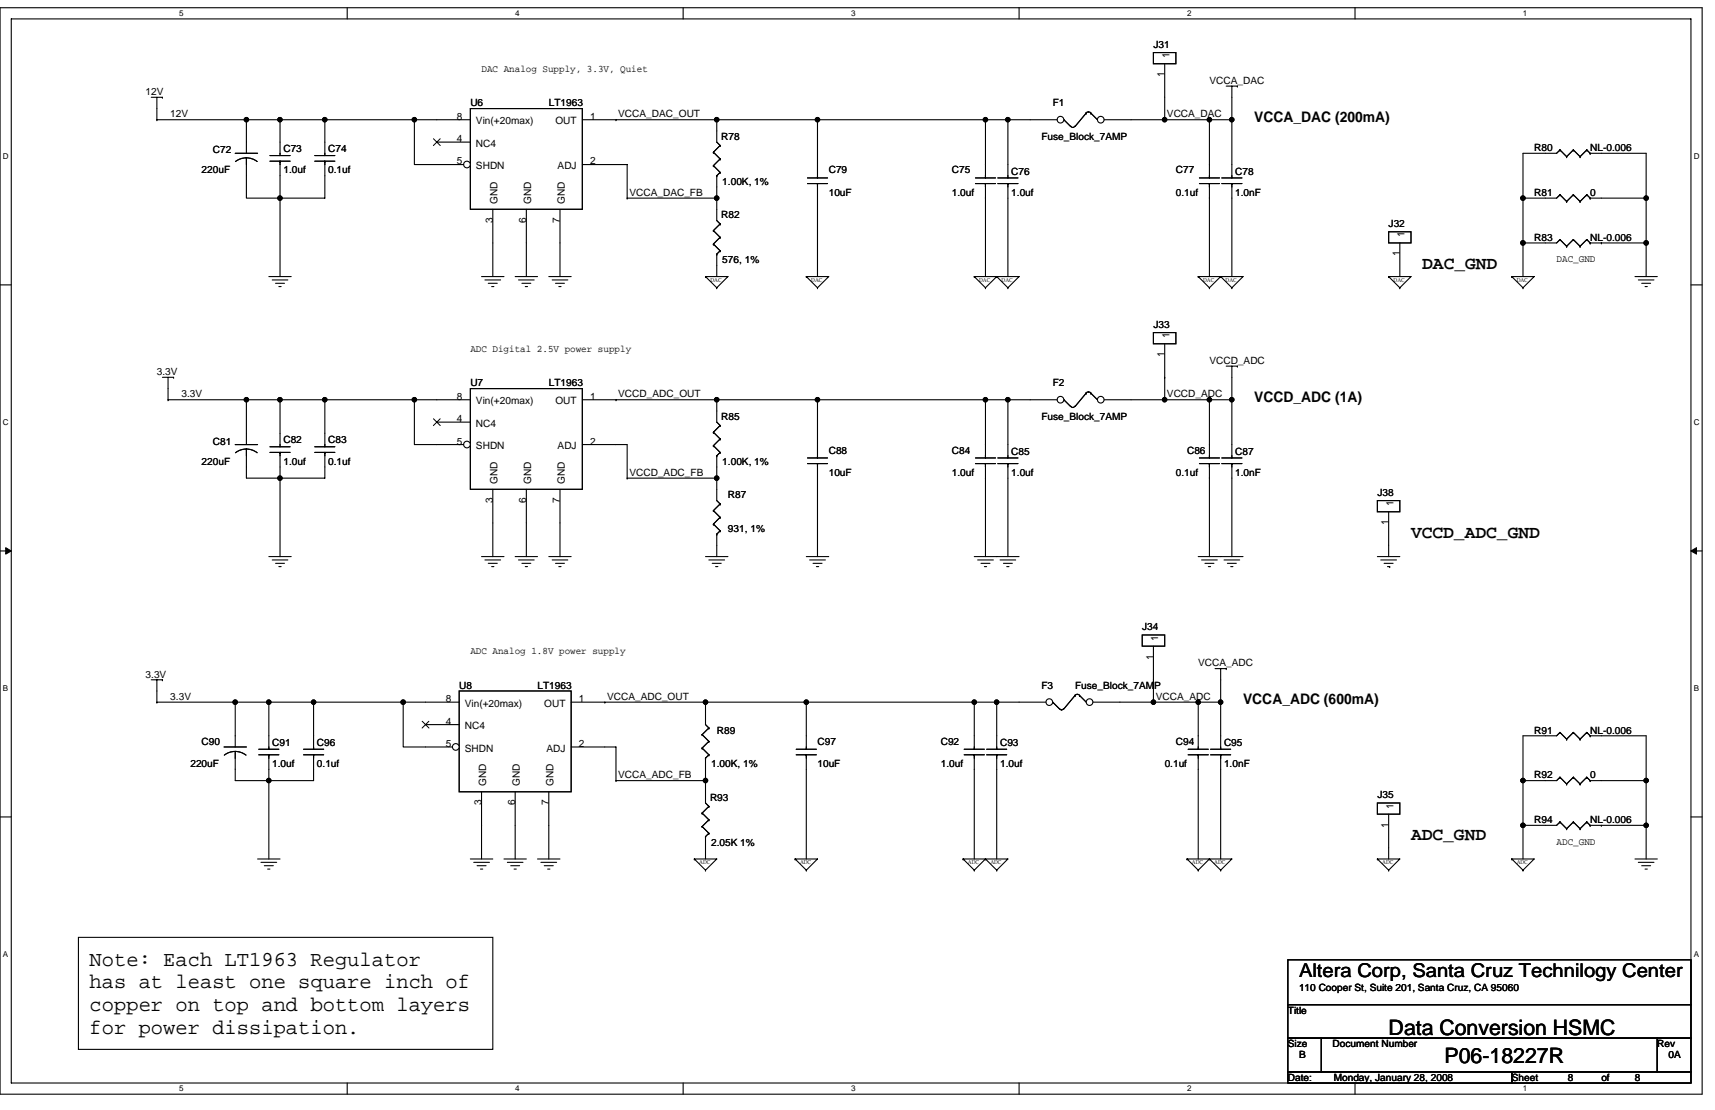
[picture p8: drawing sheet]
<svg xmlns="http://www.w3.org/2000/svg" width="432mm" height="279mm" viewBox="0 0 432 279" stroke-linecap="round" stroke-linejoin="round" font-family="sans-serif">
<path d="M0 1.9h428.6v273.5h-428.6zM2.8 4.8h422.9v267.8h-422.9z" fill="none" stroke="#000" stroke-width=".28"/>
<g fill="#fff">
<path d="M45.1 2.2h1.1v2.3h-1.1z"/>
<path d="M45.1 272.9h1.1v2.3h-1.1z"/>
</g>
<path d="M87.4 1.9v2.9M87.4 272.6v2.8" fill="none" stroke="#000" stroke-width=".28"/>
<g fill="#fff">
<path d="M129.7 2.2h1.1v2.3h-1.1z"/>
<path d="M129.7 272.9h1.1v2.3h-1.1z"/>
</g>
<path d="M172 1.9v2.9M172 272.6v2.8" fill="none" stroke="#000" stroke-width=".28"/>
<g fill="#fff">
<path d="M214.3 2.2h1.1v2.3h-1.1z"/>
<path d="M214.3 272.9h1.1v2.3h-1.1z"/>
</g>
<path d="M256.6 1.9v2.9M256.6 272.6v2.8" fill="none" stroke="#000" stroke-width=".28"/>
<g fill="#fff">
<path d="M298.9 2.2h1.1v2.3h-1.1z"/>
<path d="M298.9 272.9h1.1v2.3h-1.1z"/>
</g>
<path d="M341.2 1.9v2.9M341.2 272.6v2.8" fill="none" stroke="#000" stroke-width=".28"/>
<g fill="#fff">
<path d="M383.5 2.2h1.1v2.3h-1.1z"/>
<path d="M383.5 272.9h1.1v2.3h-1.1z"/>
<path d="M.7 38.2h1.5v2.3h-1.5z"/>
<path d="M426.5 38.2h1.4v2.3h-1.4z"/>
<path d="M.7 105.2h1.5v2.2h-1.5z"/>
<path d="M426.5 105.2h1.4v2.2h-1.4z"/>
</g>
<path d="M0 71.7h2.8M425.7 71.7h2.9" fill="none" stroke="#000" stroke-width=".28"/>
<g fill="#fff">
<path d="M.7 172.1h1.4v2.3h-1.4z"/>
<path d="M426.5 172.1h1.3v2.3h-1.3z"/>
</g>
<path d="M0 138.7h2.8M425.7 138.7h2.9" fill="none" stroke="#000" stroke-width=".28"/>
<path d="M1.4 137.9l1.4 .8-1.4 .8zM425.7 138.7l1.4-.8v1.6z" fill="#000" stroke="#000" stroke-width=".25"/>
<g fill="#fff">
<path d="M.7 239.1h1.4v2.3h-1.4z"/>
<path d="M426.4 239.1h1.4v2.3h-1.4z"/>
</g>
<g fill="none" stroke="#000" stroke-width=".28">
<path d="M38.1 24.5h2.8M39.5 24.5v5.6M39.5 30.1h22.5v8.5M39.5 30.1h.1M40.9 24.5h.1M59.2 38.6h5.7M62 30.1h.1M62 39.7v10.2h8.5M62 30.1h19.8M70.5 30.1h.1M70.5 30.1v5.7M81.8 30.1v5.7"/>
<path d="M81.8 30.1h22.5v11.3h5.7M81.8 30.1h.1M104.3 30.1h.1M104.3 30.1h14.1M118.4 27.3h28.2v25.4h-28.2zM155.1 30.1h.1M155.1 30.1h98.7M180.5 30.1v2.9M180.5 30.1h.1M205.8 30.1h.1M205.8 30.1v11.3M248.1 30.1h.1"/>
<path d="M248.1 30.1v11.3M253.8 30.1v11.3M253.8 30.1h5.6M284.8 30.1h8.4M293.2 30.1h.1M293.2 24.5v5.6M293.2 30.1h17M304.5 30.1v11.3M304.5 30.1h.1M308.7 21.7h2.9M310.2 21.7v8.4M310.2 30.1v11.3"/>
<path d="M311.6 21.7h.1M389.1 38.6h-5.6v11.3h5.6M403.2 38.6h11.3v11.3M59.3 40.7a4.5 4.5 0 0 1 5.4 0M70.5 44.2v5.7M70.5 49.9h.1M70.5 49.9v19.7M81.8 44.2v5.7h-11.3M155.1 41.4h2.8v8.5M157.9 49.9h.1M157.9 49.9h22.6M180.5 49.9v2.8"/>
<path d="M180.5 47.1v2.8M205.8 49.9v19.7M248.1 49.9v19.7M253.8 49.9v19.7M304.5 49.9v19.7M310.2 49.9v19.7M349.6 58.3h5.7v2.9h-5.7zM383.5 49.9h.1M383.5 49.9v11.3M403.2 49.9h11.3M414.5 49.9h.1M414.5 49.9v11.3"/>
<path d="M67.7 69.6h5.6M68.5 70.5h4M69.4 71.3h2.2M70.2 72.1h.6M121.2 69.6h5.7M122.1 70.5h3.9M122.9 71.3h2.3M123.8 72.1h.6M124.1 61.2v8.4M129.7 69.6h5.6M130.6 70.5h3.9M131.4 71.3h2.2"/>
<path d="M132.2 72.1h.6M132.5 61.2v8.4M138.2 69.6h5.6M139 70.5h4M139.9 71.3h2.2M140.7 72.1h.6M141 61.2v8.4M177.6 69.6h5.7l-2.8 2.8M177.6 69.6h.1M177.6 69.6l2.9 2.8M180.5 66.8v2.8M180.5 72.4h.1"/>
<path d="M203 69.6h5.7l-2.9 2.8M203 69.6h.1M203 69.6l2.8 2.8M205.8 72.4h.1M245.3 69.6h5.7M245.3 69.6h.1M245.3 69.6l2.8 2.8M248.1 72.4h.1M251 69.6h5.6l-2.8 2.8M251 69.6h.1M251 69.6l2.8 2.8M251 69.6l-2.9 2.8"/>
<path d="M253.8 72.4h.1M301.7 69.6h5.6M301.7 69.6h.1M301.7 69.6l2.8 2.8M304.5 72.4h.1M307.3 69.6h5.7l-2.8 2.8M307.3 69.6h.1M307.3 69.6l2.9 2.8M307.3 69.6l-2.8 2.8M310.2 72.4h.1M349.6 69.6h5.7l-2.9 2.8M349.6 69.6h.1"/>
<path d="M349.6 69.6l2.8 2.8M352.4 72.4h.1M352.4 61.2v8.4M380.6 69.6h5.7l-2.8 2.8M380.6 69.6h.1M380.6 69.6l2.9 2.8M383.5 61.2h.1M383.5 61.2v8.4M383.5 72.4h.1M383.5 61.2h5.6M403.2 61.2h11.3v8.4M403.2 61.2h.1"/>
<path d="M411.6 69.6h5.7M412.5 70.5h3.9M413.3 71.3h2.3M414.2 72.1h.6M40.9 95h2.8M42.3 95v5.6M43.7 95h.1M293.2 95h.1M293.2 95v5.6M308.7 92.2h2.9M310.2 92.2v8.4M311.6 92.2h.1"/>
<path d="M42.3 100.6h.1M42.3 100.6h39.5M62 117.5v2.9h8.5M62 100.6h.1M62 100.6v8.5M70.5 117.5v2.9M70.5 100.6h.1M70.5 100.6v8.5M81.8 100.6v8.5M81.8 117.5v2.9h-11.3M81.8 100.6h22.5v11.3h5.7M81.8 100.6h.1"/>
<path d="M104.3 100.6h.1M104.3 100.6h5.7M155.1 100.6h.1M155.1 111.9h2.8v8.5M155.1 100.6h98.7M180.5 117.5v2.9M180.5 100.6v2.8M180.5 100.6h.1M203.3 116.7h5.1M203.3 115.3h5.1M205.8 100.6h.1M205.8 116.7v23.4"/>
<path d="M205.8 100.6v14.7M205.8 116.7h.1M245.6 116.7h5.1M245.6 115.3h5.1M248.1 100.6h.1M248.1 100.6v14.7M248.1 116.7v23.4M248.1 116.7h.1M251.2 116.7h5.1M251.2 115.3h5.1M253.8 100.6v14.7M253.8 116.7v23.4"/>
<path d="M253.8 100.6h5.6M253.8 116.7h.1M284.8 100.6h8.4M293.2 100.6h.1M293.2 100.6h17M302 116.7h5M302 115.3h5M304.5 116.7v23.4M304.5 100.6v14.7M304.5 100.6h.1M304.5 116.7h.1M307.6 116.7h5.1"/>
<path d="M307.6 115.3h5.1M310.2 116.7v23.4M310.2 100.6v14.7M310.2 116.7h.1M70.5 120.4h.1M70.5 120.4v19.7M124.1 131.6v8.5M132.5 131.6v8.5M141 131.6v8.5M157.9 120.4h.1M157.9 120.4h22.6M180.5 137.3v2.8"/>
<path d="M180.5 120.4v2.8M349.6 137.3v2.8M67.7 140.1h5.6M68.5 140.9h4M69.4 141.8h2.2M70.2 142.6h.6M121.2 140.1h5.7M122.1 140.9h3.9M122.9 141.8h2.3M123.8 142.6h.6M129.7 140.1h5.6M130.6 140.9h3.9"/>
<path d="M131.4 141.8h2.2M132.2 142.6h.6M138.2 140.1h5.6M139 140.9h4M139.9 141.8h2.2M140.7 142.6h.6M177.6 140.1h5.7M178.5 140.9h3.9M179.3 141.8h2.3M180.2 142.6h.5M203 140.1h5.7M203.9 140.9h3.9"/>
<path d="M204.7 141.8h2.3M205.5 142.6h.6M245.3 140.1h11.3M246.1 140.9h4M247 141.8h2.3M247.8 142.6h.6M251.8 140.9h3.9M252.6 141.8h2.3M253.5 142.6h.5M301.7 140.1h11.3M302.5 140.9h4M303.4 141.8h2.2"/>
<path d="M304.2 142.6h.6M308.2 140.9h3.9M309 141.8h2.3M309.9 142.6h.5M346.8 140.1h5.6M347.6 140.9h4M348.5 141.8h2.3M349.3 142.6h.6M349.9 142.6h.1M38.1 171.1h2.8M39.5 171.1v5.6M39.5 176.7h.1"/>
<path d="M39.5 176.7h62M40.9 171.1h.1M59.2 176.7h.1M59.2 176.7v8.5M67.7 176.7h.1M67.7 176.7v8.5M79 176.7v8.5M79 176.7h.1M101.5 176.7h5.6M101.5 176.7v11.3h5.6M101.5 176.7h.1M152.3 176.7h.1"/>
<path d="M152.3 176.7h98.7M177.6 176.7v2.9M177.6 176.7h.1M203 176.7h.1M203 176.7v8.5M245.3 176.7h.1M245.3 176.7v8.5M251 176.7v8.5M251 176.7h5.6M282 176.7h8.4M290.4 176.7h.1M290.4 171.1v5.6"/>
<path d="M290.4 176.7h16.9M301.7 176.7v8.5M301.7 176.7h.1M305.9 168.3h2.8M307.3 168.3v8.4M307.3 176.7v8.5M308.7 168.3h.1M59.2 193.7v2.8h8.5M67.7 193.7v2.8M67.7 196.5h.1M67.7 196.5v19.7M79 193.7v2.8h-11.3"/>
<path d="M152.3 188h2.8v8.5M155.1 196.5h.1M155.1 196.5h22.5M177.6 193.7v2.8M177.6 196.5v2.8M203 193.7v22.5M245.3 193.7v22.5M251 193.7v22.5M301.7 193.7v22.5M307.3 193.7v22.5M383.5 196.5h.1M383.5 196.5v11.3"/>
<path d="M389.1 185.2h-5.6v11.3h5.6M403.2 196.5h11.3M403.2 185.2h11.3v11.3M414.5 196.5h.1M414.5 196.5v11.3M0 205.6h2.8M64.9 216.2h5.6M65.7 217.1h4M66.5 217.9h2.3M67.4 218.8h.6M118.4 216.2h5.7M119.3 217.1h3.9"/>
<path d="M120.1 217.9h2.3M121 218.8h.5M121.2 207.8v8.4M126.9 216.2h5.6M127.7 217.1h4M128.6 217.9h2.2M129.4 218.8h.6M129.7 207.8v8.4M135.3 216.2h5.7M136.2 217.1h3.9M137 217.9h2.3M137.9 218.8h.6"/>
<path d="M138.2 207.8v8.4M174.8 216.2h5.7l-2.9 2.8M174.8 216.2h.1M174.8 216.2l2.8 2.8M177.6 213.4v2.8M177.6 219h.1M200.2 216.2h5.6l-2.8 2.8M200.2 216.2h.1M200.2 216.2l2.8 2.8M203 219h.1M242.5 216.2h5.6M242.5 216.2h.1"/>
<path d="M242.5 216.2l2.8 2.8M245.3 219h.1M248.1 216.2h5.7l-2.8 2.8M248.1 216.2h.1M248.1 216.2l-2.8 2.8M248.1 216.2l2.9 2.8M251 219h.1M298.9 216.2h5.6M298.9 216.2h.1M298.9 216.2l2.8 2.8M301.7 219h.1M304.5 216.2h5.7l-2.9 2.8"/>
<path d="M304.5 216.2h.1M304.5 216.2l-2.8 2.8M304.5 216.2l2.8 2.8M307.3 219h.1M346.8 216.2h5.6l-2.8 2.8M346.8 216.2h.1M346.8 216.2l2.8 2.8M349.6 213.4v2.8M349.6 219h.1M380.6 216.2h5.7l-2.8 2.8M380.6 216.2h.1M380.6 216.2l2.9 2.8"/>
<path d="M383.5 207.8h.1M383.5 207.8v8.4M383.5 219h.1M383.5 207.8h5.6M403.2 207.8h11.3v8.4M403.2 207.8h.1M411.6 216.2h5.7M412.5 217.1h3.9M413.3 217.9h2.3M414.2 218.8h.6M425.7 205.6h2.9M19.7 235.9h104.4v28.2h-104.4z"/>
<path d="M324.3 241.6h101.4v11.3h-101.4zM324.3 252.9h101.4v8.4h-101.4zM324.3 261.3h8.4v8.5h-8.4zM324.3 269.8h56.3v2.8h-56.3zM332.7 261.3h84.6v8.5h-84.6zM380.6 269.8h45.1v2.8h-45.1zM417.3 261.3h8.4v8.5h-8.4z"/>
</g>
<g fill="#000" stroke="#000" stroke-width=".28">
<circle cx="62" cy="30.1" r=".55"/>
<circle cx="70.5" cy="30.1" r=".55"/>
<circle cx="81.8" cy="30.1" r=".55"/>
<circle cx="104.3" cy="30.1" r=".55"/>
<circle cx="180.4" cy="30.1" r=".55"/>
<circle cx="205.8" cy="30.1" r=".55"/>
<circle cx="248.1" cy="30.1" r=".55"/>
<circle cx="253.7" cy="30.1" r=".55"/>
<circle cx="293.2" cy="30.1" r=".55"/>
<circle cx="304.5" cy="30.1" r=".55"/>
<circle cx="310.1" cy="30.1" r=".55"/>
<circle cx="70.5" cy="49.9" r=".55"/>
<circle cx="180.4" cy="49.9" r=".55"/>
<circle cx="383.4" cy="49.9" r=".56"/>
<circle cx="414.5" cy="49.9" r=".55"/>
<circle cx="383.4" cy="61.1" r=".57"/>
<circle cx="414.5" cy="61.1" r=".56"/>
<circle cx="62" cy="100.6" r=".55"/>
<circle cx="70.5" cy="100.6" r=".55"/>
<circle cx="81.8" cy="100.6" r=".55"/>
<circle cx="104.3" cy="100.6" r=".55"/>
<circle cx="180.4" cy="100.6" r=".55"/>
<circle cx="205.8" cy="100.6" r=".55"/>
<circle cx="248.1" cy="100.6" r=".55"/>
<circle cx="253.7" cy="100.6" r=".55"/>
<circle cx="293.2" cy="100.6" r=".55"/>
<circle cx="304.5" cy="100.6" r=".55"/>
<circle cx="310.1" cy="100.6" r=".55"/>
<circle cx="70.5" cy="120.4" r=".55"/>
<circle cx="180.4" cy="120.4" r=".55"/>
<circle cx="59.2" cy="176.7" r=".56"/>
<circle cx="67.7" cy="176.7" r=".55"/>
<circle cx="78.9" cy="176.7" r=".55"/>
<circle cx="101.5" cy="176.7" r=".56"/>
<circle cx="177.6" cy="176.7" r=".55"/>
<circle cx="203" cy="176.7" r=".55"/>
<circle cx="245.3" cy="176.7" r=".55"/>
<circle cx="250.9" cy="176.7" r=".55"/>
<circle cx="290.4" cy="176.7" r=".55"/>
<circle cx="301.7" cy="176.7" r=".55"/>
<circle cx="307.3" cy="176.7" r=".55"/>
<circle cx="67.7" cy="196.5" r=".55"/>
<circle cx="177.6" cy="196.5" r=".55"/>
<circle cx="383.4" cy="196.5" r=".56"/>
<circle cx="414.5" cy="196.5" r=".55"/>
<circle cx="383.4" cy="207.7" r=".56"/>
<circle cx="414.5" cy="207.7" r=".55"/>
</g>
<circle cx="117.6" cy="41.4" r=".84" fill="#fff" stroke="#000" stroke-width=".28"/>
<g fill="none" stroke="#000" stroke-width=".28">
<path d="M110 35.8h8.4M146.6 30.1h8.5M110 41.4h6.7M124.1 52.7v8.5M132.5 52.7v8.5M141 52.7v8.5M146.6 41.4h8.5M307.6 46.2h5.1M307.6 44.8h5.1M310.2 41.4v3.4M310.2 46.2h.1M310.2 46.2v3.7"/>
<path d="M392.8 60.3h.1M392.8 60.3l-.9 .9h-2.8M392.8 60.3l1.6 1.7M394.4 62h.1M396.1 60.3h.1M396.1 60.3l-1.7 1.7M396.1 60.3l1.7 1.7M397.8 62h.1M399.5 60.3h.1M399.5 60.3l-1.7 1.7M399.5 60.3l.9 .9M400.4 61.2h.1"/>
<path d="M400.4 61.2h2.8M265 176.7h.1M265 176.7l1.7 1.7M266.8 178.4a.55 .55 0 0 0 .5 .3 .55 .55 0 0 0 .5-.3M270.6 175l.6-.2 .6 .2M270.7 175h.1M270.7 175l-2.8 3.4M271.8 175h.1M271.8 175l1.7 1.7"/>
</g>
<path d="M109.1 34.9l1.7 1.7M110.8 34.9l-1.7 1.7" fill="none" stroke="#000" stroke-width=".25"/>
<circle cx="274.3" cy="176.7" r=".84" fill="#fff" stroke="#000" stroke-width=".28"/>
<path d="M275.2 176.7h6.8" fill="none" stroke="#000" stroke-width=".28"/>
<circle cx="264.2" cy="176.7" r=".84" fill="#fff" stroke="#000" stroke-width=".28"/>
<g fill="none" stroke="#000" stroke-width=".28">
<path d="M68 39.2h5M70.5 35.8v3.4M79.2 39.2h5.1M81.8 35.8v3.4M179.6 38.3h.1M179.6 38.3l1.7 1.7M180.5 33v2.8l.8 .8M181.3 36.6h.1M181.3 36.6l-1.7 1.7M392.8 37.7h.1M392.8 37.7l-.9 .9h-2.8M392.8 37.7l1.6 1.7"/>
<path d="M394.4 39.4h.1M396.1 37.7h.1M396.1 37.7l-1.7 1.7M396.1 37.7l1.7 1.7M397.8 39.4h.1M399.5 37.7h.1M399.5 37.7l-1.7 1.7M399.5 37.7l.9 .9M400.4 38.6h.1M400.4 38.6h2.8M68 40.6h5M70.5 40.6h.1"/>
<path d="M70.5 40.6v3.6M79.2 40.6h5.1M81.8 40.6h.1M81.8 40.6v3.6M179.6 41.7h.1M179.6 58h.1M179.6 41.7l1.7 1.7M179.6 58l1.7 1.7M180.5 44.2h.1M180.5 44.2v2.9M180.5 52.7v2.8l.8 .9M181.3 40h.1"/>
<path d="M181.3 43.4h.1M181.3 56.4h.1M181.3 59.7h.1M181.3 40l-1.7 1.7M181.3 43.4l-.8 .8M181.3 56.4l-1.7 1.6M181.3 59.7l-1.7 1.7M203.3 46.2h5.1M203.3 44.8h5.1M205.8 41.4v3.4M205.8 46.2h.1M205.8 46.2v3.7"/>
<path d="M245.6 46.2h5.1M245.6 44.8h5.1M248.1 41.4v3.4M248.1 46.2h.1M248.1 46.2v3.7M251.2 46.2h5.1M251.2 44.8h5.1M253.8 41.4v3.4M253.8 46.2h.1M253.8 46.2v3.7M179.6 61.4h.1M179.6 61.4l1.7 1.7"/>
<path d="M180.5 64h.1M180.5 64v2.8M181.3 63.1h.1M181.3 63.1l-.8 .9M273.5 98.9l.5-.2 .6 .2M273.5 98.9h.1M273.5 98.9l-2.8 3.4M274.6 98.9h.1M274.6 98.9l1.7 1.7M290.4 83.7h5.7v2.8h-5.7zM293.2 86.5v8.5M179.6 108.8h.1"/>
<path d="M179.6 112.2h.1M179.6 108.8l1.7 1.7M179.6 112.2l1.7 1.7M180.5 114.7h.1M180.5 103.4v2.9l.8 .8M180.5 114.7v2.8M181.3 107.1h.1M181.3 110.5h.1M181.3 113.9h.1M181.3 107.1l-1.7 1.7M181.3 110.5l-1.7 1.7M181.3 113.9l-.8 .8"/>
<path d="M267.9 100.6h.1M267.9 100.6l1.7 1.7M269.6 102.3a.55 .55 0 0 0 .5 .3 .55 .55 0 0 0 .5-.3M346.8 126h5.6v2.8h-5.6zM349.6 128.8v8.5M256.6 176.7h6.8M65.2 190h5M65.2 188.6h5M67.7 185.2v3.4M67.7 190h.1M67.7 190v3.7M299.1 190h5.1"/>
<path d="M299.1 188.6h5.1M301.7 185.2v3.4M301.7 190h.1M301.7 190v3.7M392.8 184.4h.1M392.8 184.4l-.9 .8h-2.8M392.8 184.4l1.6 1.7M394.4 186.1h.1M396.1 184.4h.1M396.1 184.4l-1.7 1.7M396.1 184.4l1.7 1.7M397.8 186.1h.1"/>
<path d="M399.5 184.4h.1M399.5 184.4l-1.7 1.7M399.5 184.4l.9 .8M400.4 185.2h.1M400.4 185.2h2.8M346.8 202.1h5.6v2.8h-5.6zM349.6 204.9v8.5M392.8 206.9h.1M392.8 206.9l-.9 .9h-2.8M392.8 206.9l1.6 1.7M394.4 208.6h.1M396.1 206.9h.1"/>
<path d="M396.1 206.9l-1.7 1.7M396.1 206.9l1.7 1.7M397.8 208.6h.1M399.5 206.9h.1M399.5 206.9l-1.7 1.7M399.5 206.9l.9 .9M400.4 207.8h.1M400.4 207.8h2.8"/>
</g>
<circle cx="277.1" cy="100.6" r=".84" fill="#fff" stroke="#000" stroke-width=".28"/>
<path d="M278 100.6h6.8" fill="none" stroke="#000" stroke-width=".28"/>
<circle cx="267" cy="100.6" r=".84" fill="#fff" stroke="#000" stroke-width=".28"/>
<g fill="none" stroke="#000" stroke-width=".28">
<path d="M290.4 13.2h5.7v2.8h-5.7zM293.2 16v8.5M118.4 97.8h28.2v25.4h-28.2zM110 100.6h8.4M259.4 100.6h6.8M179.6 128.5h.1M179.6 131.9h.1M179.6 128.5l1.7 1.7M179.6 131.9l1.7 1.7M180.5 134.5h.1M180.5 123.2v2.8l.8 .9M180.5 134.5v2.8"/>
<path d="M181.3 126.9h.1M181.3 130.2h.1M181.3 133.6h.1M181.3 126.9l-1.7 1.6M181.3 130.2l-1.7 1.7M181.3 133.6l-.8 .9M177.6 179.6v2.8l.9 .8M56.4 188h5.6M59.2 189.1l1.4 .3 1.3 .7M59.2 189.1l-1.4 .3-1.3 .7M59.2 189.1v4.6M59.2 185.2v2.8"/>
<path d="M76.4 190h5.1M76.4 188.6h5.1M79 185.2v3.4M79 190h.1M79 190v3.7M176.8 184.9h.1M176.8 188.3h.1M176.8 184.9l1.7 1.7M176.8 188.3l1.7 1.7M177.6 190.8h.1M177.6 190.8v2.9M178.5 183.2h.1"/>
<path d="M178.5 186.6h.1M178.5 190h.1M178.5 183.2l-1.7 1.7M178.5 186.6l-1.7 1.7M178.5 190l-.9 .8M200.5 190h5M200.5 188.6h5M203 185.2v3.4M203 190h.1M203 190v3.7M248.4 190h5.1M248.4 188.6h5.1"/>
<path d="M251 185.2v3.4M251 190h.1M251 190v3.7"/>
</g>
<circle cx="117.6" cy="111.9" r=".84" fill="#fff" stroke="#000" stroke-width=".28"/>
<g fill="none" stroke="#000" stroke-width=".28">
<path d="M267.9 30.1h.1M267.9 30.1l1.7 1.7M269.6 31.8a.55 .55 0 0 0 .5 .3 .55 .55 0 0 0 .5-.3M273.5 28.4l.5-.2 .6 .2M273.5 28.4h.1M273.5 28.4l-2.8 3.4M274.6 28.4h.1M274.6 28.4l1.7 1.7M302 46.2h5M302 44.8h5M304.5 41.4v3.4M304.5 46.2h.1"/>
<path d="M304.5 46.2v3.7M392.8 49h.1M392.8 49l-.9 .9h-2.8M392.8 49l1.6 1.7M394.4 50.7h.1M396.1 49h.1M396.1 49l-1.7 1.7M396.1 49l1.7 1.7M397.8 50.7h.1M399.5 49h.1M399.5 49l-1.7 1.7M399.5 49l.9 .9"/>
<path d="M400.4 49.9h.1M400.4 49.9h2.8M59.2 111.9h5.7M59.3 114a4.5 4.5 0 0 1 5.4 0M62 113v4.5M62 109.1v2.8M68 113.9h5M68 112.5h5M70.5 109.1v3.4M70.5 113.9h.1M70.5 113.9v3.6M110 111.9h6.7"/>
<path d="M110 106.3h8.4M146.6 111.9h8.5M146.6 100.6h8.5M124.1 123.2v8.4M132.5 123.2v8.4M141 123.2v8.4M177.6 199.3v2.8l.9 .9M242.8 190h5M242.8 188.6h5M245.3 185.2v3.4M245.3 190h.1M245.3 190v3.7"/>
<path d="M392.8 195.6h.1M392.8 195.6l-.9 .9h-2.8M392.8 195.6l1.6 1.7M394.4 197.3h.1M396.1 195.6h.1M396.1 195.6l-1.7 1.7M396.1 195.6l1.7 1.7M397.8 197.3h.1M399.5 195.6h.1M399.5 195.6l-1.7 1.7M399.5 195.6l.9 .9M400.4 196.5h.1"/>
<path d="M400.4 196.5h2.8M176.8 204.7h.1M176.8 208h.1M176.8 204.7l1.7 1.7M176.8 208l1.7 1.7M177.6 210.6h.1M177.6 210.6v2.8M178.5 203h.1M178.5 206.4h.1M178.5 209.7h.1M178.5 203l-1.7 1.7M178.5 206.4l-1.7 1.6"/>
<path d="M178.5 209.7l-.9 .9"/>
</g>
<path d="M109.1 105.4l1.7 1.7M110.8 105.4l-1.7 1.7" fill="none" stroke="#000" stroke-width=".25"/>
<circle cx="277.1" cy="30.1" r=".84" fill="#fff" stroke="#000" stroke-width=".28"/>
<path d="M278 30.1h6.8" fill="none" stroke="#000" stroke-width=".28"/>
<circle cx="267" cy="30.1" r=".84" fill="#fff" stroke="#000" stroke-width=".28"/>
<path d="M259.4 30.1h6.8M287.6 159.8h5.6v2.8h-5.6zM107.1 176.7h8.5M115.6 173.9h28.2v25.4h-28.2zM290.4 162.6v8.5" fill="none" stroke="#000" stroke-width=".28"/>
<circle cx="114.8" cy="188" r=".84" fill="#fff" stroke="#000" stroke-width=".28"/>
<g fill="none" stroke="#000" stroke-width=".28">
<path d="M79.2 113.9h5.1M79.2 112.5h5.1M81.8 109.1v3.4M81.8 113.9h.1M81.8 113.9v3.6M143.8 176.7h8.5M107.1 188h6.8M107.1 182.4h8.5M121.2 199.3v8.5M129.7 199.3v8.5M138.2 199.3v8.5M143.8 188h8.5"/>
<path d="M304.8 190h5.1M304.8 188.6h5.1M307.3 185.2v3.4M307.3 190h.1M307.3 190v3.7"/>
</g>
<path d="M106.3 181.5l1.7 1.8M108 181.5l-1.7 1.8" fill="none" stroke="#000" stroke-width=".25"/>
<g fill="#000" stroke="#000" stroke-width=".28">
<circle cx="62" cy="30.1" r=".55"/>
<circle cx="70.5" cy="30.1" r=".55"/>
<circle cx="81.8" cy="30.1" r=".55"/>
<circle cx="104.3" cy="30.1" r=".55"/>
<circle cx="180.4" cy="30.1" r=".55"/>
<circle cx="205.8" cy="30.1" r=".55"/>
<circle cx="248.1" cy="30.1" r=".55"/>
<circle cx="253.7" cy="30.1" r=".55"/>
<circle cx="293.2" cy="30.1" r=".55"/>
<circle cx="304.5" cy="30.1" r=".55"/>
<circle cx="310.1" cy="30.1" r=".55"/>
<circle cx="70.5" cy="49.9" r=".55"/>
<circle cx="180.4" cy="49.9" r=".55"/>
<circle cx="383.4" cy="49.9" r=".56"/>
<circle cx="414.5" cy="49.9" r=".55"/>
<circle cx="383.4" cy="61.1" r=".57"/>
<circle cx="414.5" cy="61.1" r=".56"/>
<circle cx="62" cy="100.6" r=".55"/>
<circle cx="70.5" cy="100.6" r=".55"/>
<circle cx="81.8" cy="100.6" r=".55"/>
<circle cx="104.3" cy="100.6" r=".55"/>
<circle cx="180.4" cy="100.6" r=".55"/>
<circle cx="205.8" cy="100.6" r=".55"/>
<circle cx="248.1" cy="100.6" r=".55"/>
<circle cx="253.7" cy="100.6" r=".55"/>
<circle cx="293.2" cy="100.6" r=".55"/>
<circle cx="304.5" cy="100.6" r=".55"/>
<circle cx="310.1" cy="100.6" r=".55"/>
<circle cx="70.5" cy="120.4" r=".55"/>
<circle cx="180.4" cy="120.4" r=".55"/>
<circle cx="59.2" cy="176.7" r=".56"/>
<circle cx="67.7" cy="176.7" r=".55"/>
<circle cx="78.9" cy="176.7" r=".55"/>
<circle cx="101.5" cy="176.7" r=".56"/>
<circle cx="177.6" cy="176.7" r=".55"/>
<circle cx="203" cy="176.7" r=".55"/>
<circle cx="245.3" cy="176.7" r=".55"/>
<circle cx="250.9" cy="176.7" r=".55"/>
<circle cx="290.4" cy="176.7" r=".55"/>
<circle cx="301.7" cy="176.7" r=".55"/>
<circle cx="307.3" cy="176.7" r=".55"/>
<circle cx="67.7" cy="196.5" r=".55"/>
<circle cx="177.6" cy="196.5" r=".55"/>
<circle cx="383.4" cy="196.5" r=".56"/>
<circle cx="414.5" cy="196.5" r=".55"/>
<circle cx="383.4" cy="207.7" r=".56"/>
<circle cx="414.5" cy="207.7" r=".55"/>
</g>
<g font-size="5.4">
<text x="22.6" y="243.1">Note: Each LT1963 Regulator</text>
<text x="22.6" y="248.8">has at least one square inch of</text>
<text x="22.6" y="254.5">copper on top and bottom layers</text>
<text x="22.6" y="260.3">for power dissipation.</text>
<text x="349.6" y="260.5">Data Conversion HSMC</text>
<text x="363.7" y="267.5">P06-18227R</text>
</g>
<text font-size="4.8" x="327.1" y="245.9">Altera Corp, Santa Cruz Technilogy Center</text>
<g font-size="4.5">
<text x="358.1" y="67.8">DAC_GND</text>
<text x="355.3" y="135.4">VCCD_ADC_GND</text>
<text x="355.3" y="211.5">ADC_GND</text>
</g>
<g font-size="3.7">
<text x="315.8" y="30.7">VCCA_DAC (200mA)</text>
<text x="315.8" y="101.2">VCCD_ADC (1A)</text>
<text x="313" y="177.3">VCCA_ADC (600mA)</text>
</g>
<g font-size="2.5">
<text x="290.4" y="12.1">J31</text>
<text x="294.4" y="14.6" transform="rotate(-90 294.4 14.6)">1</text>
<text x="36.7" y="23.9">12V</text>
<text x="121.2" y="18">DAC Analog Supply, 3.3V, Quiet</text>
<text x="293.2" y="19.4" transform="rotate(-90 293.2 19.4)">1</text>
<text x="304.5" y="21.1">VCCA_DAC</text>
<text x="42.9" y="29.6">12V</text>
<text x="118.4" y="26.7">U6</text>
<text x="138.2" y="26.7">LT1963</text>
<text x="155.7" y="29.6">VCCA_DAC_OUT</text>
<text x="265" y="26.7">F1</text>
<text x="293.8" y="29.6">VCCA_DAC</text>
<text x="115" y="30.1">8</text>
<text x="115" y="35.8">4</text>
<text x="119.8" y="31.3">Vin(+20max)</text>
<text x="139.8" y="31.3">OUT</text>
<text x="148.6" y="30.1">1</text>
<text x="181.6" y="35.2">R78</text>
<text x="262.2" y="35.2">Fuse_Block_7AMP</text>
<text x="53.6" y="38.6">C72</text>
<text x="71.4" y="38.3">C73</text>
<text x="82.6" y="38.3">C74</text>
<text x="115" y="41.4">5</text>
<text x="119.8" y="36.9">NC4</text>
<text x="148.6" y="41.4">2</text>
<text x="386.3" y="38">R80</text>
<text x="400.4" y="38">NL-0.006</text>
<text x="50.8" y="43.7">220uF</text>
<text x="71.4" y="43.7">1.0uf</text>
<text x="82.6" y="43.7">0.1uf</text>
<text x="119.8" y="42.6">SHDN</text>
<text x="140.4" y="42.6">ADJ</text>
<text x="181.9" y="46.5">1.00K, 1%</text>
<text x="208.7" y="43.7">C79</text>
<text x="239.7" y="43.7">C75</text>
<text x="254.6" y="43.9">C76</text>
<text x="296.1" y="43.7">C77</text>
<text x="311" y="43.9">C78</text>
<text x="125.3" y="51.3" transform="rotate(-90 125.3 51.3)">GND</text>
<text x="133.7" y="51.3" transform="rotate(-90 133.7 51.3)">GND</text>
<text x="142.2" y="51.3" transform="rotate(-90 142.2 51.3)">GND</text>
<text x="158.5" y="49.3">VCCA_DAC_FB</text>
<text x="208.7" y="49.3">10uF</text>
<text x="239.7" y="49.3">1.0uf</text>
<text x="254.6" y="49.3">1.0uf</text>
<text x="296.1" y="49.3">0.1uf</text>
<text x="311" y="49.3">1.0nF</text>
<text x="386.3" y="49.3">R81</text>
<text x="400.4" y="49.3">0</text>
<text x="124.1" y="56.1" transform="rotate(-90 124.1 56.1)">3</text>
<text x="132.5" y="56.1" transform="rotate(-90 132.5 56.1)">6</text>
<text x="141" y="56.1" transform="rotate(-90 141 56.1)">7</text>
<text x="181.6" y="54.9">R82</text>
<text x="349.6" y="57.2">J32</text>
<text x="353.6" y="59.7" transform="rotate(-90 353.6 59.7)">1</text>
<text x="352.4" y="64.5" transform="rotate(-90 352.4 64.5)">1</text>
<text x="386.3" y="60.6">R83</text>
<text x="391.9" y="66">DAC_GND</text>
<text x="400.4" y="60.6">NL-0.006</text>
<text x="181.9" y="66.2">576, 1%</text>
<text x="290.4" y="82.6">J33</text>
<text x="118.4" y="88.5">ADC Digital 2.5V power supply</text>
<text x="293.2" y="89.9" transform="rotate(-90 293.2 89.9)">1</text>
<text x="294.4" y="85.1" transform="rotate(-90 294.4 85.1)">1</text>
<text x="39.5" y="94.4">3.3V</text>
<text x="304.5" y="91.6">VCCD_ADC</text>
<text x="45.7" y="100.1">3.3V</text>
<text x="115" y="100.6">8</text>
<text x="118.4" y="97.2">U7</text>
<text x="119.8" y="101.8">Vin(+20max)</text>
<text x="138.2" y="97.2">LT1963</text>
<text x="139.8" y="101.8">OUT</text>
<text x="148.6" y="100.6">1</text>
<text x="155.7" y="100.1">VCCD_ADC_OUT</text>
<text x="265" y="97.2">F2</text>
<text x="293.8" y="100.1">VCCD_ADC</text>
<text x="115" y="106.2">4</text>
<text x="119.8" y="107.4">NC4</text>
<text x="181.6" y="105.7">R85</text>
<text x="262.2" y="105.7">Fuse_Block_7AMP</text>
<text x="53.6" y="111.9">C81</text>
<text x="71.4" y="111.6">C82</text>
<text x="82.6" y="111.6">C83</text>
<text x="115" y="111.9">5</text>
<text x="119.8" y="113.1">SHDN</text>
<text x="140.4" y="113.1">ADJ</text>
<text x="148.6" y="111.9">2</text>
<text x="50.8" y="117">220uF</text>
<text x="71.4" y="117">1.0uf</text>
<text x="82.6" y="117">0.1uf</text>
<text x="158.5" y="119.8">VCCD_ADC_FB</text>
<text x="181.9" y="117">1.00K, 1%</text>
<text x="208.7" y="114.2">C88</text>
<text x="208.7" y="119.8">10uF</text>
<text x="239.7" y="114.2">C84</text>
<text x="239.7" y="119.8">1.0uf</text>
<text x="254.6" y="114.4">C85</text>
<text x="254.6" y="119.8">1.0uf</text>
<text x="296.1" y="119.8">0.1uf</text>
<text x="298.9" y="114.2">C86</text>
<text x="311" y="114.4">C87</text>
<text x="311" y="119.8">1.0nF</text>
<text x="125.3" y="121.8" transform="rotate(-90 125.3 121.8)">GND</text>
<text x="133.7" y="121.8" transform="rotate(-90 133.7 121.8)">GND</text>
<text x="142.2" y="121.8" transform="rotate(-90 142.2 121.8)">GND</text>
<text x="183.3" y="125.4">R87</text>
<text x="346.8" y="124.9">J38</text>
<text x="124.1" y="126.6" transform="rotate(-90 124.1 126.6)">3</text>
<text x="132.5" y="126.6" transform="rotate(-90 132.5 126.6)">6</text>
<text x="141" y="126.6" transform="rotate(-90 141 126.6)">7</text>
<text x="350.8" y="127.4" transform="rotate(-90 350.8 127.4)">1</text>
<text x="183.3" y="133.9">931, 1%</text>
<text x="349.6" y="132.2" transform="rotate(-90 349.6 132.2)">1</text>
<text x="287.6" y="158.7">J34</text>
<text x="291.6" y="161.2" transform="rotate(-90 291.6 161.2)">1</text>
<text x="118.4" y="164.6">ADC Analog 1.8V power supply</text>
<text x="290.4" y="166" transform="rotate(-90 290.4 166)">1</text>
<text x="301.7" y="167.7">VCCA_ADC</text>
<text x="36.7" y="170.5">3.3V</text>
<text x="115.6" y="173.4">U8</text>
<text x="135.3" y="173.4">LT1963</text>
<text x="262.2" y="173.4">F3</text>
<text x="270.7" y="173.4">Fuse_Block_7AMP</text>
<text x="42.9" y="176.2">3.3V</text>
<text x="112.2" y="176.7">8</text>
<text x="117" y="177.9">Vin(+20max)</text>
<text x="137" y="177.9">OUT</text>
<text x="145.8" y="176.7">1</text>
<text x="152.8" y="176.2">VCCA_ADC_OUT</text>
<text x="291" y="176.2">VCCA_ADC</text>
<text x="112.2" y="182.4">4</text>
<text x="117" y="183.5">NC4</text>
<text x="180.5" y="184.6">R89</text>
<text x="386.3" y="184.6">R91</text>
<text x="400.4" y="184.6">NL-0.006</text>
<text x="50.8" y="187.5">C90</text>
<text x="68.5" y="187.7">C91</text>
<text x="79.8" y="187.7">C96</text>
<text x="112.2" y="188">5</text>
<text x="117" y="189.2">SHDN</text>
<text x="137.6" y="189.2">ADJ</text>
<text x="145.8" y="188">2</text>
<text x="205.8" y="187.5">C97</text>
<text x="236.9" y="187.5">C92</text>
<text x="251.8" y="187.7">C93</text>
<text x="296.1" y="187.5">C94</text>
<text x="308.2" y="187.7">C95</text>
<text x="47.9" y="193.1">220uF</text>
<text x="68.5" y="193.1">1.0uf</text>
<text x="79.8" y="193.1">0.1uf</text>
<text x="122.4" y="197.9" transform="rotate(-90 122.4 197.9)">GND</text>
<text x="130.9" y="197.9" transform="rotate(-90 130.9 197.9)">GND</text>
<text x="139.4" y="197.9" transform="rotate(-90 139.4 197.9)">GND</text>
<text x="155.7" y="195.9">VCCA_ADC_FB</text>
<text x="179" y="193.1">1.00K, 1%</text>
<text x="205.8" y="193.1">10uF</text>
<text x="236.9" y="193.1">1.0uf</text>
<text x="251.8" y="193.1">1.0uf</text>
<text x="293.2" y="193.1">0.1uf</text>
<text x="308.2" y="193.1">1.0nF</text>
<text x="386.3" y="195.9">R92</text>
<text x="400.4" y="195.9">0</text>
<text x="121.2" y="202.7" transform="rotate(-90 121.2 202.7)">3</text>
<text x="129.7" y="202.7" transform="rotate(-90 129.7 202.7)">6</text>
<text x="138.2" y="202.7" transform="rotate(-90 138.2 202.7)">7</text>
<text x="178.8" y="201.5">R93</text>
<text x="346.8" y="201">J35</text>
<text x="350.8" y="203.5" transform="rotate(-90 350.8 203.5)">1</text>
<text x="349.6" y="208.3" transform="rotate(-90 349.6 208.3)">1</text>
<text x="386.3" y="207.2">R94</text>
<text x="400.4" y="207.2">NL-0.006</text>
<text x="179" y="212.8">2.05K 1%</text>
<text x="391.9" y="212.6">ADC_GND</text>
<text x="327.1" y="249.5">110 Cooper St, Suite 201, Santa Cruz, CA 95060</text>
<text x="324.3" y="255.1">Title</text>
<text x="324.3" y="263.6">Size</text>
<text x="335.5" y="263.6">Document Number</text>
<text x="417.3" y="263.6">Rev</text>
<text x="327.1" y="266.4">B</text>
<text x="420.1" y="266.4">0A</text>
<text x="324.3" y="272">Date:</text>
<text x="335.8" y="272">Monday, January 28, 2008</text>
<text x="380.6" y="272">Sheet</text>
<text x="394.7" y="272">8</text>
<text x="403.2" y="272">of</text>
<text x="411.6" y="272">8</text>
</g>
<g font-size="2">
<text x="45.1" y="4.1">5</text>
<text x="129.7" y="4.1">4</text>
<text x="214.3" y="4.1">3</text>
<text x="298.9" y="4.1">2</text>
<text x="383.5" y="4.1">1</text>
<text x=".7" y="40">D</text>
<text x="426.5" y="40">D</text>
<text x=".7" y="107">C</text>
<text x="426.5" y="107">C</text>
<text x=".7" y="174">B</text>
<text x="426.5" y="174">B</text>
<text x=".7" y="240.9">A</text>
<text x="426.5" y="240.9">A</text>
<text x="45.1" y="274.7">5</text>
<text x="129.7" y="274.7">4</text>
<text x="214.3" y="274.7">3</text>
<text x="298.9" y="274.7">2</text>
<text x="383.5" y="274.7">1</text>
</g>
<g font-size="1.4">
<text x="178.9" y="71">DAC</text>
<text x="204.2" y="71">DAC</text>
<text x="246.5" y="71">DAC</text>
<text x="252.2" y="71">DAC</text>
<text x="302.9" y="71">DAC</text>
<text x="308.6" y="71">DAC</text>
<text x="350.9" y="71">DAC</text>
<text x="381.9" y="71">DAC</text>
<text x="176.1" y="217.6">ADC</text>
<text x="201.4" y="217.6">ADC</text>
<text x="243.7" y="217.6">ADC</text>
<text x="249.4" y="217.6">ADC</text>
<text x="300.1" y="217.6">ADC</text>
<text x="305.7" y="217.6">ADC</text>
<text x="348" y="217.6">ADC</text>
<text x="381.9" y="217.6">ADC</text>
</g>
</svg>
